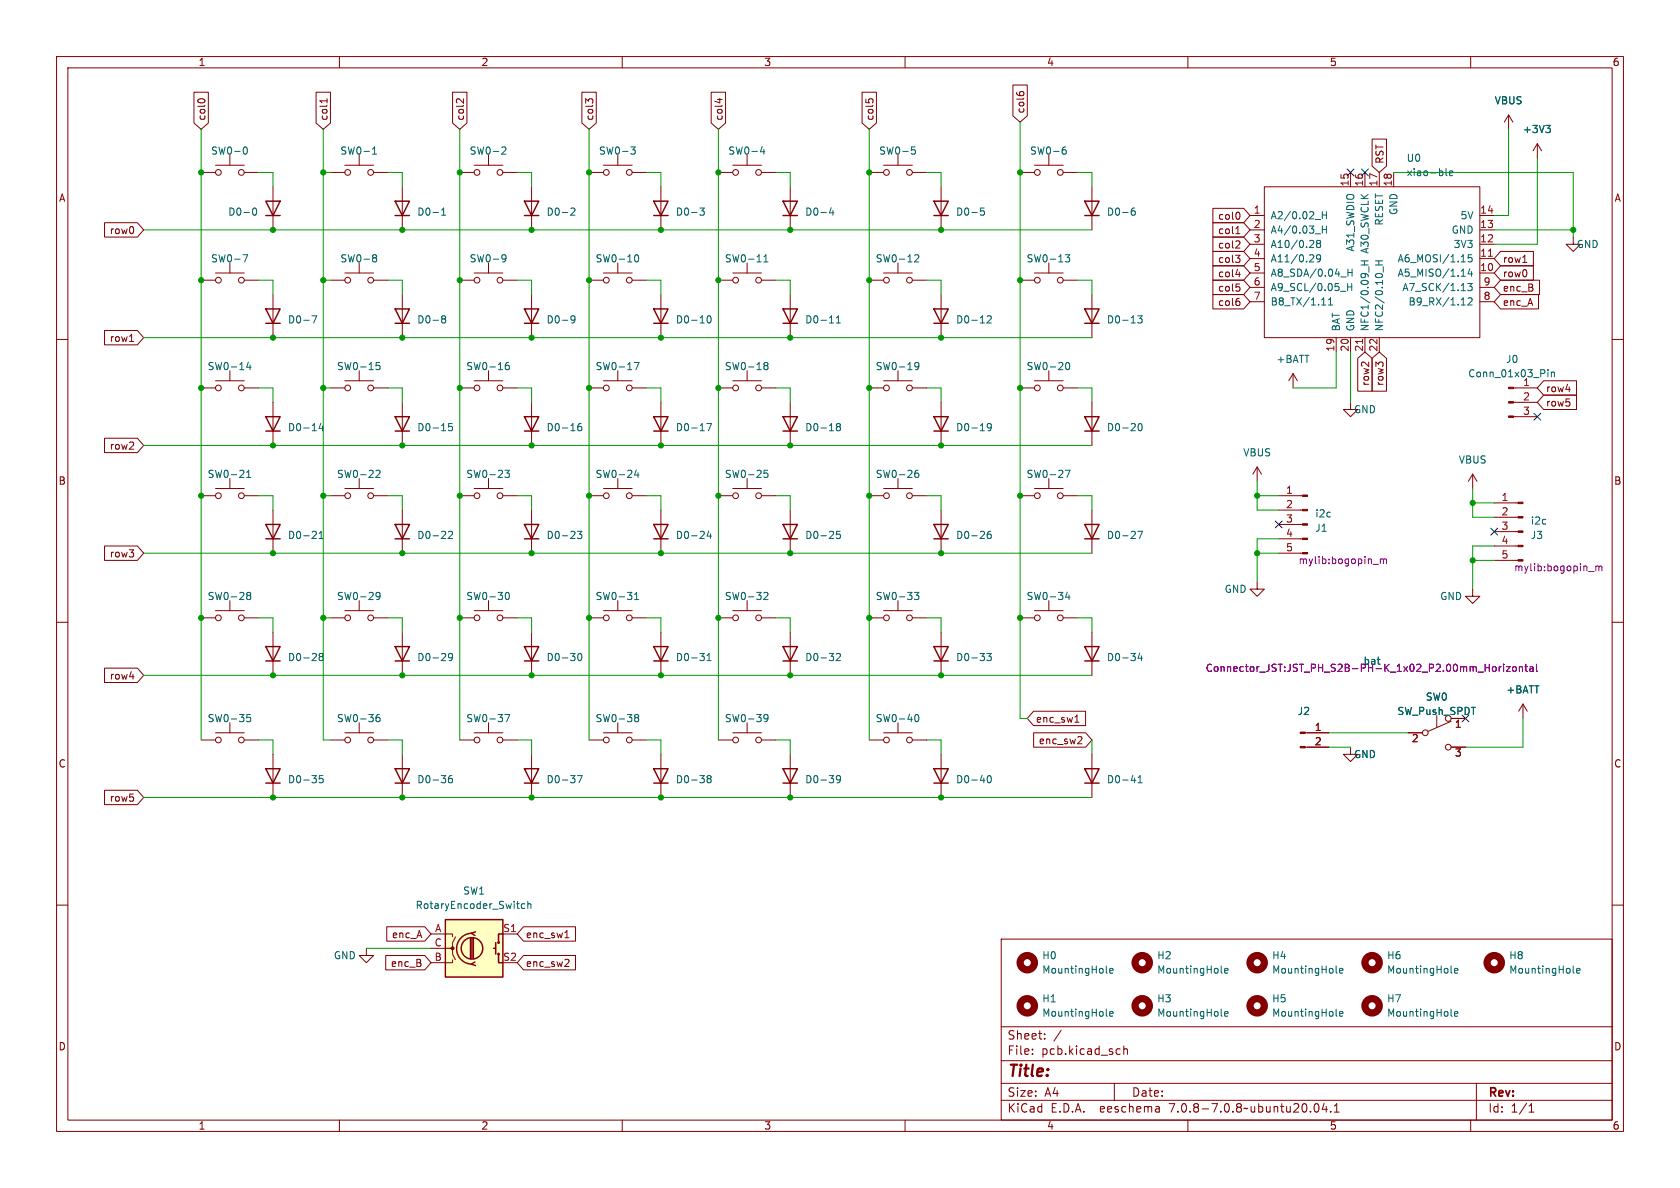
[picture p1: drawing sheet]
<svg xmlns="http://www.w3.org/2000/svg" width="297mm" height="210mm" viewBox="0 0 297 210" stroke-linecap="round" stroke-linejoin="round" font-family="sans-serif">
<g fill="none" stroke="#840000" stroke-width=".18">
<path d="M10 10h277v190h-277zM12 12h273v186h-273zM34.3 16.3h2.5v5.4l-1.2 1.2-1.3-1.2zM35 17.6l.4-.1 .8 .1M55.9 16.3h2.5v5.4l-1.3 1.2-1.2-1.2zM57.8 17.5v.7M57.8 17.8h-1.2l.1 .1M60 10v2M80 16.3h2.6v5.4l-1.3 1.2-1.3-1.2zM82 17.5v.7l-.8-.7h-.3l-.2 .2M102.9 16.3h2.5v5.4l-1.3 1.2-1.2-1.2zM104 17.9l-.5-.4v.7"/>
<path d="M104 17.7l.3-.2h.3l.2 .2M110 10v2M125.7 16.3h2.6v5.4l-1.3 1.2-1.3-1.2zM126.8 17.6h.9M127.2 17.4v.8M152.4 16.3h2.5v5.4l-1.2 1.2-1.3-1.2zM153.1 17.5v.6M153.6 17.7l.2-.2h.3l.2 .2M160 10v2M179.1 15h2.5v5.5l-1.3 1.1-1.2-1.1zM179.7 16.3v.3M180.2 16.4l.3-.2h.3l.2 .2"/>
<path d="M210 10v2M260 10v2M18.5 39.4h5.8l1.1 1.2-1.1 1.3h-5.8zM35.6 30.5h2.5M38.1 29.2h5.1M40.6 27.4v1.8M43.2 30.5h2.5M48.3 33v7.6M58.4 30.5h2.6M61 29.2h5M63.5 27.4v1.8M66 30.5h2.6"/>
<path d="M71.1 33v7.6M81.3 30.5h2.5M83.8 29.2h5.1M86.4 27.4v1.8M88.9 30.5h2.5M94 33v7.6M104.1 30.5h2.6M106.7 29.2h5.1M109.2 27.4v1.8M111.8 30.5h2.5M116.8 33v7.6M127 30.5h2.5"/>
<path d="M129.5 29.2h5.1M132.1 27.4v1.8M134.6 30.5h2.6M139.7 33v7.6M153.7 30.5h2.5M156.2 29.2h5.1M158.7 27.4v1.8M161.3 30.5h2.5M166.4 33v7.6M180.3 30.5h2.6M182.9 29.2h5.1M185.4 27.4v1.8"/>
<path d="M188 30.5h2.5M193 33v7.6M214.4 39.4h5.5l1.1 1.2-1.1 1.3h-5.5zM214.4 36.8h5.5l1.1 1.3-1.1 1.3h-5.5zM219 37.6l.2 .4-.2 .7M221 38.1h2.5M223.5 33h38.1v26.7h-38.1zM238.8 30.5v2.5M241.3 30.5v2.5M242.6 24.6h2.5v4.8l-1.3 1.1-1.2-1.1zM243.8 30.5v2.5M246.4 30.5v2.5"/>
<path d="M261.6 38.1h2.6M266.7 20.3l-.8 1.3M266.7 20.3v2.6M266.7 20.3l.8 1.3M271.8 25.4l-.8 1.3M271.8 25.4v2.5M271.8 25.4l.7 1.3M10 60h2M18.5 58.4h5.8l1.1 1.3-1.1 1.3h-5.8zM35.6 49.5h2.5M38.1 48.3h5.1M40.6 46.5v1.8"/>
<path d="M43.2 49.5h2.5M48.3 52.1v7.6M58.4 49.5h2.6M61 48.3h5M63.5 46.5v1.8M66 49.5h2.6M71.1 52.1v7.6M81.3 49.5h2.5M83.8 48.3h5.1M86.4 46.5v1.8M88.9 49.5h2.5M94 52.1v7.6"/>
<path d="M104.1 49.5h2.6M106.7 48.3h5.1M109.2 46.5v1.8M111.8 49.5h2.5M116.8 52.1v7.6M127 49.5h2.5M129.5 48.3h5.1M132.1 46.5v1.8M134.6 49.5h2.6M139.7 52.1v7.6M153.7 49.5h2.5M156.2 48.3h5.1"/>
<path d="M158.7 46.5v1.8M161.3 49.5h2.5M166.4 52.1v7.6M180.3 49.5h2.6M182.9 48.3h5.1M185.4 46.5v1.8M188 49.5h2.5M193 52.1v7.6M214.4 49.5h5.5l1.1 1.3-1.1 1.3h-5.5zM214.4 47h5.5l1.1 1.3-1.1 1.2h-5.5zM214.4 52.1h5.5l1.1 1.2-1.1 1.3h-5.5zM214.4 41.9h5.5l1.1 1.3-1.1 1.3h-5.5z"/>
<path d="M214.4 44.4h5.5l1.1 1.3-1.1 1.3h-5.5zM218.4 45.1h.8l-.4 .5M218.5 48.5h.8M218.5 41.3h.7M218.5 50.2h.6M218.7 40.2l.1-.2v1.3M218.8 52.7h.3M219 50.7l.2 .2v.3l-.2 .3M219 42.6l.2 .2-.1 .3-.7 .8h.8M219 45.6l.2 .2v.3l-.2 .3M219 53.2l.2 .3v.3l-.2 .2M219.1 48.1v.8"/>
<path d="M221 48.3h2.5M221 45.7h2.5M221 43.2h2.5M221 40.6h2.5M221 50.8h2.5M221 53.3h2.5M236.2 59.7v2.5M238.8 59.7v2.5M241.3 59.7v2.5M243.8 59.7v2.5M261.6 48.3h2.6M261.6 45.7h2.6"/>
<path d="M261.6 43.2h2.6M261.6 40.6h2.6M261.6 50.8h2.6M261.6 53.3h2.6M265.3 52.1h6.7v2.5h-6.7l-1.1-1.3zM265.3 49.5h6.9v2.6h-6.9l-1.1-1.3zM265.3 44.4h5.8v2.6h-5.8l-1.1-1.3zM265.3 47h5.8v2.5h-5.8l-1.1-1.2zM269.2 46.4h.7M278.1 41.9v1.3h1.3l-1.3 1.3-1.2-1.3h1.2M285 60h2M18.5 77.5h5.8l1.1 1.2-1.1 1.3h-5.8z"/>
<path d="M22.9 60.4h.7M35.6 68.6h2.5M38.1 67.3h5.1M40.6 65.5v1.8M43.2 68.6h2.5M48.3 71.1v7.6M58.4 68.6h2.6M61 67.3h5M63.5 65.5v1.8M66 68.6h2.6M71.1 71.1v7.6M81.3 68.6h2.5"/>
<path d="M83.8 67.3h5.1M86.4 65.5v1.8M88.9 68.6h2.5M94 71.1v7.6M104.1 68.6h2.6M106.7 67.3h5.1M109.2 65.5v1.8M111.8 68.6h2.5M116.8 71.1v7.6M127 68.6h2.5M129.5 67.3h5.1M132.1 65.5v1.8"/>
<path d="M134.6 68.6h2.6M139.7 71.1v7.6M153.7 68.6h2.5M156.2 67.3h5.1M158.7 65.5v1.8M161.3 68.6h2.5M166.4 71.1v7.6M180.3 68.6h2.6M182.9 67.3h5.1M185.4 65.5v1.8M188 68.6h2.5M193 71.1v7.6"/>
<path d="M228.6 66l-.8 1.3M228.6 66v2.6M228.6 66l.8 1.3M238.8 71.1v1.3h1.2l-1.2 1.3-1.3-1.3h1.3M240 63.3l1.3-1.1 1.3 1.1v5.9h-2.6zM242.6 63.3l1.2-1.1 1.3 1.1v5.9h-2.5zM267.6 68.6h4.2M267.6 73.7h4.2M267.6 71.1h4.2M272.9 69.8h5.8v2.6h-5.8l-1.1-1.3zM272.9 67.3h5.8v2.6h-5.8l-1.1-1.3zM18.5 96.5h5.8l1.1 1.3-1.1 1.3h-5.8z"/>
<path d="M35.6 87.6h2.5M38.1 86.4h5.1M40.6 84.6v1.8M43.2 87.6h2.5M48.3 90.2v7.6M58.4 87.6h2.6M61 86.4h5M63.5 84.6v1.8M66 87.6h2.6M71.1 90.2v7.6M81.3 87.6h2.5M83.8 86.4h5.1"/>
<path d="M86.4 84.6v1.8M88.9 87.6h2.5M94 90.2v7.6M104.1 87.6h2.6M106.7 86.4h5.1M109.2 84.6v1.8M111.8 87.6h2.5M116.8 90.2v7.6M127 87.6h2.5M129.5 86.4h5.1M132.1 84.6v1.8M134.6 87.6h2.6"/>
<path d="M139.7 90.2v7.6M153.7 87.6h2.5M156.2 86.4h5.1M158.7 84.6v1.8M161.3 87.6h2.5M166.4 90.2v7.6M180.3 87.6h2.6M182.9 86.4h5.1M185.4 84.6v1.8M188 87.6h2.5M193 90.2v7.6M222.2 82.6l-.7 1.2"/>
<path d="M222.2 82.6v2.5M222.2 82.6l.8 1.2M226.1 87.6h4.2M226.1 97.8h4.2M226.1 95.3h4.2M226.1 92.7h4.2M226.1 90.2h4.2M260.3 83.8l-.7 1.3M260.3 83.8v2.6M260.3 83.8l.8 1.3M264.2 99.1h4.2M264.2 96.5h4.2"/>
<path d="M264.2 94h4.2M264.2 91.4h4.2M264.2 88.9h4.2M10 110h2M18.5 118.1h5.8l1.1 1.3-1.1 1.3h-5.8zM22.9 119.6h.8M35.6 109.2h2.5M38.1 108h5.1M40.6 106.2v1.8M43.2 109.2h2.5M48.3 111.8v7.6M58.4 109.2h2.6"/>
<path d="M61 108h5M63.5 106.2v1.8M66 109.2h2.6M71.1 111.8v7.6M81.3 109.2h2.5M83.8 108h5.1M86.4 106.2v1.8M88.9 109.2h2.5M94 111.8v7.6M104.1 109.2h2.6M106.7 108h5.1M109.2 106.2v1.8"/>
<path d="M111.8 109.2h2.5M116.8 111.8v7.6M127 109.2h2.5M129.5 108h5.1M132.1 106.2v1.8M134.6 109.2h2.6M139.7 111.8v7.6M153.7 109.2h2.5M156.2 108h5.1M158.7 106.2v1.8M161.3 109.2h2.5M166.4 111.8v7.6"/>
<path d="M180.3 109.2h2.6M182.9 108h5.1M185.4 106.2v1.8M188 109.2h2.5M193 111.8v7.6M222.2 102.9v1.2h1.3l-1.3 1.3-1.2-1.3h1.2M260.3 104.1v1.3h1.3l-1.3 1.3-1.2-1.3h1.2M285 110h2M18.5 139.7h5.8l1.1 1.3-1.1 1.2h-5.8zM35.6 130.8h2.5M38.1 129.5h5.1M40.6 127.8v1.7"/>
<path d="M43.2 130.8h2.5M48.3 133.4v7.6M58.4 130.8h2.6M61 129.5h5M63.5 127.8v1.7M66 130.8h2.6M71.1 133.4v7.6M81.3 130.8h2.5M83.8 129.5h5.1M86.4 127.8v1.7M88.9 130.8h2.5M94 133.4v7.6"/>
<path d="M104.1 130.8h2.6M106.7 129.5h5.1M109.2 127.8v1.7M111.8 130.8h2.5M116.8 133.4v7.6M127 130.8h2.5M129.5 129.5h5.1M132.1 127.8v1.7M134.6 130.8h2.6M139.7 133.4v7.6M153.7 130.8h2.5M156.2 129.5h5.1"/>
<path d="M158.7 127.8v1.7M161.3 130.8h2.5M166.4 133.4v7.6M182.7 125.7h9.2v2.6h-9.2l-1.1-1.3zM182.7 129.5h9.2l1.1 1.3-1.1 1.3h-9.2zM190 127.7h.8M190.3 126.6l.1-.2v1.3M191 130.2l.3 .3-.1 .3-.7 .7h.8M193 133.4v7.6M230.7 129.5h4.2M230.7 132.1h4.2M238.8 132.1v1.3h1.2l-1.2 1.2-1.3-1.2h1.3"/>
<path d="M248.9 129.5h2.6M254 126.5v2M256.5 127.5l-4 1.8M256.5 132.1h2.6M269.2 124.5l-.7 1.2M269.2 124.5v2.5M269.2 124.5l.8 1.2M10 160h2M285 160h2M64.8 167.6v1.3h1.2l-1.2 1.3-1.3-1.3h1.3M68.2 168.9h6.9l1.1 1.3-1.1 1.3h-6.9zM68.4 163.8h6.7l1.1 1.3-1.1 1.3h-6.7z"/>
<path d="M76.2 165.1h3.8v.5M76.2 167.6h3.8v1.1l.5 1M80 169.7v.5h-3.8M80.5 165.6l-.5 1v1h-.5M88.9 165.1h2.5M92.6 168.9h9.1v2.6h-9.1l-1.2-1.3zM92.6 163.8h9.1v2.6h-9.1l-1.2-1.3zM99.9 165.8h.7M100.1 164.7l.1-.2v1.3M100.3 169.6l.3 .2-.1 .3-.7 .8h.8M177 166h108v32h-108zM60 198v2"/>
<path d="M110 198v2M160 198v2M177 194.5h108M177 191.5h108M177 187.5h108M177 181.5h108M182.5 186.3v.1M182.5 185.5v.1M184.7 183.6v.1M184.7 182.8v.1M187.6 182.1l-1.3 2M197 191.5v3"/>
<path d="M197.9 185.4l.1 .1M198 186.3l-.1 .1M198.7 184.9v1.5M198.7 185.5l.2-.1 .3 .1 .1 .9M204.9 195.7l.1 .9M205 196.5l-.2 .1M205 196h-.2M210 198v2M232.5 195.2l.2-.1a.81 .81 0 0 1 .6 .6 .81 .81 0 0 1-.3 .8l-.2 .1a.81 .81 0 0 1-.3-1.4zM234.1 195l-.4 1.1h1M234.5 195.6v1M235.2 196.5v.1"/>
<path d="M235.9 196.6h.8M235.9 195.5l.4-.4v1.5M260 198v2M261 191.5v6.5M270.3 196.6h.9M270.3 195.5l.4-.4v1.5"/>
<circle cx="38.6" cy="30.5" r=".51"/>
<circle cx="42.7" cy="30.5" r=".51"/>
<circle cx="61.5" cy="30.5" r=".51"/>
<circle cx="65.5" cy="30.5" r=".51"/>
<circle cx="84.3" cy="30.5" r=".51"/>
<circle cx="88.4" cy="30.5" r=".51"/>
<circle cx="107.2" cy="30.5" r=".51"/>
<circle cx="111.3" cy="30.5" r=".51"/>
<circle cx="130" cy="30.5" r=".51"/>
<circle cx="134.1" cy="30.5" r=".51"/>
<circle cx="156.7" cy="30.5" r=".51"/>
<circle cx="160.8" cy="30.5" r=".51"/>
<circle cx="183.4" cy="30.5" r=".51"/>
<circle cx="187.5" cy="30.5" r=".51"/>
<circle cx="38.6" cy="49.5" r=".51"/>
<circle cx="42.7" cy="49.5" r=".51"/>
<circle cx="61.5" cy="49.5" r=".51"/>
<circle cx="65.5" cy="49.5" r=".51"/>
<circle cx="84.3" cy="49.5" r=".51"/>
<circle cx="88.4" cy="49.5" r=".51"/>
<circle cx="107.2" cy="49.5" r=".51"/>
<circle cx="111.3" cy="49.5" r=".51"/>
<circle cx="130" cy="49.5" r=".51"/>
<circle cx="134.1" cy="49.5" r=".51"/>
<circle cx="156.7" cy="49.5" r=".51"/>
<circle cx="160.8" cy="49.5" r=".51"/>
<circle cx="183.4" cy="49.5" r=".51"/>
<circle cx="187.5" cy="49.5" r=".51"/>
<circle cx="38.6" cy="68.6" r=".51"/>
<circle cx="42.7" cy="68.6" r=".51"/>
<circle cx="61.5" cy="68.6" r=".51"/>
<circle cx="65.5" cy="68.6" r=".51"/>
<circle cx="84.3" cy="68.6" r=".51"/>
<circle cx="88.4" cy="68.6" r=".51"/>
<circle cx="107.2" cy="68.6" r=".51"/>
<circle cx="111.3" cy="68.6" r=".51"/>
<circle cx="130" cy="68.6" r=".51"/>
<circle cx="134.1" cy="68.6" r=".51"/>
<circle cx="156.7" cy="68.6" r=".51"/>
<circle cx="160.8" cy="68.6" r=".51"/>
<circle cx="183.4" cy="68.6" r=".51"/>
<circle cx="187.5" cy="68.6" r=".51"/>
<circle cx="38.6" cy="87.6" r=".51"/>
<circle cx="42.7" cy="87.6" r=".51"/>
<circle cx="61.5" cy="87.6" r=".51"/>
<circle cx="65.5" cy="87.6" r=".51"/>
<circle cx="84.3" cy="87.6" r=".51"/>
<circle cx="88.4" cy="87.6" r=".51"/>
<circle cx="107.2" cy="87.6" r=".51"/>
<circle cx="111.3" cy="87.6" r=".51"/>
<circle cx="130" cy="87.6" r=".51"/>
<circle cx="134.1" cy="87.6" r=".51"/>
<circle cx="156.7" cy="87.6" r=".51"/>
<circle cx="160.8" cy="87.6" r=".51"/>
<circle cx="183.4" cy="87.6" r=".51"/>
<circle cx="187.5" cy="87.6" r=".51"/>
<circle cx="38.6" cy="109.2" r=".51"/>
<circle cx="42.7" cy="109.2" r=".51"/>
<circle cx="61.5" cy="109.2" r=".51"/>
<circle cx="65.5" cy="109.2" r=".51"/>
<circle cx="84.3" cy="109.2" r=".51"/>
<circle cx="88.4" cy="109.2" r=".51"/>
<circle cx="107.2" cy="109.2" r=".51"/>
<circle cx="111.3" cy="109.2" r=".51"/>
<circle cx="130" cy="109.2" r=".51"/>
<circle cx="134.1" cy="109.2" r=".51"/>
<circle cx="156.7" cy="109.2" r=".51"/>
<circle cx="160.8" cy="109.2" r=".51"/>
<circle cx="183.4" cy="109.2" r=".51"/>
<circle cx="187.5" cy="109.2" r=".51"/>
<circle cx="38.6" cy="130.8" r=".51"/>
<circle cx="42.7" cy="130.8" r=".51"/>
<circle cx="61.5" cy="130.8" r=".51"/>
<circle cx="65.5" cy="130.8" r=".51"/>
<circle cx="84.3" cy="130.8" r=".51"/>
<circle cx="88.4" cy="130.8" r=".51"/>
<circle cx="107.2" cy="130.8" r=".51"/>
<circle cx="111.3" cy="130.8" r=".51"/>
<circle cx="130" cy="130.8" r=".51"/>
<circle cx="134.1" cy="130.8" r=".51"/>
<circle cx="156.7" cy="130.8" r=".51"/>
<circle cx="160.8" cy="130.8" r=".51"/>
<circle cx="252" cy="129.5" r=".51"/>
<circle cx="256" cy="127" r=".51"/>
<circle cx="256" cy="132.1" r=".51"/>
</g>
<g fill="none" stroke="#840000" stroke-width="1.3">
<circle cx="181.6" cy="177.8" r="1.27"/>
<circle cx="181.6" cy="170.2" r="1.27"/>
<circle cx="201.9" cy="170.2" r="1.27"/>
<circle cx="201.9" cy="177.8" r="1.27"/>
<circle cx="222.2" cy="177.8" r="1.27"/>
<circle cx="222.2" cy="170.2" r="1.27"/>
<circle cx="242.6" cy="170.2" r="1.27"/>
<circle cx="242.6" cy="177.8" r="1.27"/>
<circle cx="264.2" cy="170.2" r="1.27"/>
</g>
<g fill="none" stroke="#006464" stroke-width=".18">
<path d="M43.1 26.1l.2-.1a.68 .68 0 0 1 .4 .6 .68 .68 0 0 1-.4 .6l-.2-.1M44.8 36.9l.1-.1a.68 .68 0 0 1 .5 .6 .68 .68 0 0 1-.5 .6l-.1-.1-.2-.3zM65.9 27.2h.7M65.9 26.3l.3-.3v1.2M78.1 38h.7M78.1 37.1l.3-.3v1.2M88.8 26h.4l.2 .3-.7 .9h.7M100.9 36.9l.5-.1 .3 .3-.8 .9h.8M111.5 26h.8l-.4 .5 .3 .1 .1 .4-.2 .2h-.4M123.7 36.8h.8l-.4 .5 .4 .1v.5l-.2 .1-.6-.1M134.7 25.9l-.3 .9h.8M135 26.4v.8"/>
<path d="M146.9 36.7l-.3 .9h.8M147.2 37.2v.8M161.2 26h.6M161.2 26.5h.4l.2 .2-.1 .5h-.5M174 36.8h-.6l-.1 .6 .2-.1h.4l.1 .2v.4l-.2 .1-.5-.1M187.9 26.5h.4l.2 .2-.1 .5h-.5M188.4 26h-.4l-.2 .3M200.6 36.8h-.4a.86 .86 0 0 0 0 1.2l.5-.1v-.4l-.2-.2h-.4l-.1 .2M232.5 38.8h1M233.8 37.4v1.3M233.8 39.9v1.3M233.8 38h.7"/>
<path d="M234.5 37.4v1.3M234.5 39.9v1.3M255.6 29.8v1.1l.2 .2M256.2 30.6l.6-.1v-.2l-.4-.1-.2 .2 .1 .6h.5M273.3 22.2h.8l-.4 .5M273.8 22.7l.3 .2v.3l-.3 .2M42.9 45h.9l-.6 1.3M55.1 55.8h.9l-.6 1.3M66 45.1l.3-.1 .2 .2 .1 .1-.3 .3M66 45.5l.1 .1M66.1 45.6h.2M66.1 45.6h-.1"/>
<path d="M66.3 45.6l.3 .2-.1 .4-.2 .1-.3-.1M78.3 56.4l-.2-.3 .2-.3h.2l.3 .3-.3 .3M78.3 56.4l-.2 .2v.4l.2 .1 .4-.1 .1-.1v-.3l-.3-.2M78.3 56.4h.2M88.8 45.1l.4-.1 .2 .2a.84 .84 0 0 1-.3 1.1h-.3M89.4 45.6l-.2 .2h-.4M101.7 56.4l-.3 .2h-.4l-.1-.2 .1-.5 .4-.1 .2 .1a.84 .84 0 0 1-.3 1.2h-.3M112.3 45.2l.2-.2a.68 .68 0 0 1 .4 .7 .68 .68 0 0 1-.4 .6l-.2-.1-.1-.4zM125.1 55.9l.2-.1a.68 .68 0 0 1 .4 .7 .68 .68 0 0 1-.4 .6l-.2-.1-.1-.4zM135 46.3h.8M135 45.4l.4-.4v1.3M146.6 57.1h.8"/>
<path d="M147.9 57.1h.7M147.9 56.2l.3-.4v1.3M161.7 45.2l.5-.2 .2 .4-.7 .9h.7M174.5 55.9l.5-.1 .3 .4-.8 .9h.8M188.3 45h.8l-.4 .5 .3 .1v.6l-.1 .1-.6-.1M201.1 55.8h.8l-.4 .5 .4 .1v.6l-.2 .1-.6-.1M232.1 45.1l.2 .2-.1 .3-.7 .7h.8M232.1 42.6l.2 .1-.1 .3-.7 .8h.8M232.5 41.3h1M233 43l-.3 .3 .1 .3 .2 .2 .3-.1 .2-.2v-.2l-.3-.3M233 43l-.3-.2 .3-.3h.2l.3 .2-.3 .3M233 43h.2"/>
<path d="M233.5 45.6l-.3 .2h-.3l-.2-.2 .2-.5 .3-.1 .2 .2a.84 .84 0 0 1-.3 1.1h-.2M233.6 53.9h.8M233.8 40.6h.7M234.9 53.9h.7M234.9 53l.3-.4v1.3M237 51.5h.9M237 49h1M238.2 50.1v1.3M238.2 50.7h.8M238.3 47.6v1.2M238.3 48.2h.7M239 50.1v1.3"/>
<path d="M239 47.6v1.2M240.6 46.8h1.3M240.6 46.1h1.3M241.2 46.1v.7M242 47.1v1M243.1 46.8h1.3M243.1 46.1h1.3M243.8 46.1v.7M244.5 47.1v1M258.3 53.9h.8M259.5 50.1h.8l-.5 .5 .4 .1v.6l-.2 .1-.5-.1M259.5 52.8l.5-.2 .3 .4-.8 .9h.8"/>
<path d="M259.8 47.5l-.3 .9h.8M260.1 48v.8M260.2 45h-.6l-.1 .6 .2-.1 .4 .1 .2 .2-.1 .4-.2 .1-.5-.1M43.9 64l-.3 .9h.8M44.2 64.5v.8M56.7 74.8l-.3 .9h.8M57 75.3v.8M67.1 64.1h-.6v.6l.1-.1h.5l.1 .2-.1 .4-.2 .1-.4-.1M79.9 74.9h-.6v.6l.2-.1h.4l.1 .2-.1 .4-.1 .1-.5-.1M89.9 64.1h-.3a.86 .86 0 0 0 0 1.2l.4-.1v-.4l-.2-.2h-.4l-.1 .2M102.7 74.9h-.3a.85 .85 0 0 0 0 1.2l.4-.1 .1-.4-.3-.2h-.3l-.2 .2M112.1 64.1h.9l-.6 1.2"/>
<path d="M124.9 74.9h.9l-.6 1.2M135.3 64.6l-.3-.2 .3-.3h.2l.3 .2-.3 .3M135.3 64.6l-.3 .3 .1 .3 .2 .1h.3l.2-.2v-.2l-.3-.3M135.3 64.6h.2M148.1 75.4l-.2-.2 .2-.3h.2l.3 .2-.3 .3M148.1 75.4l-.2 .3v.3l.2 .1h.4l.1-.2v-.2l-.3-.3M148.1 75.4h.2M162.4 64.6l-.2 .3-.4-.1-.1-.2 .1-.5h.4l.2 .1a.84 .84 0 0 1-.3 1.1h-.3M175.3 75.4l-.3 .3-.4-.1-.1-.2 .1-.5h.4l.2 .1a.84 .84 0 0 1-.3 1.1h-.3M188.5 64.2l.2-.1a.68 .68 0 0 1 .4 .6 .68 .68 0 0 1-.4 .6l-.2-.1-.1-.3zM201.3 75l.2-.1a.68 .68 0 0 1 .4 .6 .68 .68 0 0 1-.4 .6l-.2-.1-.1-.3zM273.7 65.3v.2"/>
<path d="M273.7 65.8v.8M274.3 65.8v.8M274.3 65.9l.1-.1h.3l.1 .8M43.6 84.4h.7M43.6 83.5l.4-.4v1.3M55.1 95.2h.8M55.9 94v.5M56.4 95.2h.7M56.4 94.3l.4-.4v1.3M66.5 83.3l.4-.2 .3 .4-.8 .9h.8M79.3 94l.5-.1 .2 .4-.8 .9h.8M89.3 83.1h.7l-.4 .5 .4 .1v.6l-.2 .1-.5-.1"/>
<path d="M102.1 93.9h.8l-.5 .5 .4 .1v.6l-.2 .1-.5-.1M112.5 83.1l-.3 .9h.8M112.8 83.6v.8M125.3 93.9l-.3 .9h.8M125.6 94.3v.9M135.7 83.1h-.6l-.1 .6 .2-.1 .4 .1 .2 .2-.1 .4-.2 .1-.5-.1M148.5 93.9h-.6v.6l.1-.1 .5 .1 .1 .2-.1 .4-.2 .1-.4-.1M162.3 83.1l-.3 .1a.86 .86 0 0 0 0 1.2l.4-.1v-.4l-.2-.3-.4 .1-.1 .2M175.1 93.9l-.3 .1a.85 .85 0 0 0 0 1.2l.4-.1 .1-.4-.3-.3-.4 .1-.1 .2M188.3 83.1h.9l-.6 1.3M201.1 93.9h.9l-.6 1.3M43.8 105.3l-.2-.3 .2-.3h.3l.2 .3-.2 .3"/>
<path d="M43.8 105.3l-.2 .2 .1 .4 .1 .1 .4-.1 .1-.2v-.2l-.2-.2M43.8 105.3h.3M56.7 116.1l-.3-.3 .3-.3h.2l.2 .3-.2 .3M56.7 116.1l-.3 .2 .1 .4 .2 .1 .3-.1 .1-.2v-.2l-.2-.2M56.7 116.1h.2M67.2 105.3l-.3 .2-.3-.1-.1-.1 .1-.5 .3-.1 .2 .1a.84 .84 0 0 1-.3 1.2h-.2M80 116.1l-.2 .2-.4-.1-.1-.1 .1-.5 .4-.1 .1 .1a.84 .84 0 0 1-.3 1.2h-.2M89.4 104.8l.2-.1a.68 .68 0 0 1 .5 .7 .68 .68 0 0 1-.5 .6l-.2-.1-.1-.4zM102.3 115.6l.1-.1a.68 .68 0 0 1 .5 .6 .68 .68 0 0 1-.5 .7l-.1-.1-.2-.4zM112.2 106h.7M112.2 105.1l.3-.4v1.3M123.7 115.5h.8l-.4 .5"/>
<path d="M124.5 116.1v.6M125 116.8h.7M125 115.9l.4-.4v1.3M135 104.8l.5-.1 .3 .4-.8 .9h.8M147.9 115.6l.4-.1 .3 .4-.8 .9h.8M161.7 104.7h.7l-.4 .5 .4 .1v.6l-.2 .1-.5-.1M174.5 115.5h.8l-.5 .5 .4 .1v.6l-.2 .1-.5-.1M188.7 104.7l-.3 .9h.8M189 105.1v.9M201.5 115.5l-.3 .9h.8M201.8 115.9v.9M44.3 126.3h-.6l-.1 .6 .2-.1 .4 .1 .1 .1v.5l-.2 .1-.5-.1"/>
<path d="M57.1 137.1h-.6l-.1 .6 .2-.1h.4l.1 .2v.5l-.2 .1-.5-.1M67.1 126.3l-.4 .1a.86 .86 0 0 0 0 1.2l.4-.1 .1-.5-.3-.2-.3 .1-.1 .1M79.9 137.1l-.4 .1a.85 .85 0 0 0 0 1.2l.4-.1 .1-.5-.2-.2h-.4l-.1 .2M89.3 126.3h.8l-.5 1.3M102.1 137.1h.8l-.5 1.3M112.4 126.9l-.2 .2v.4l.2 .1 .4-.1 .1-.2v-.2l-.2-.2M112.4 126.9l-.2-.3 .2-.3h.3l.2 .3-.2 .3M112.4 126.9h.3M125.2 137.6l-.2-.2 .2-.3h.3l.2 .2-.2 .3M125.2 137.6l-.2 .3 .1 .4 .1 .1 .4-.1 .1-.2v-.2l-.2-.3M125.2 137.6h.3M135.8 126.9l-.3 .2-.3-.1-.2-.1 .2-.5 .3-.1 .2 .1a.84 .84 0 0 1-.3 1.2h-.2"/>
<path d="M148.6 137.6l-.3 .3-.3-.1-.1-.2 .1-.4 .3-.1 .2 .1a.84 .84 0 0 1-.3 1.2h-.2M161.8 126.4l.2-.1a.68 .68 0 0 1 .5 .6 .68 .68 0 0 1-.5 .7l-.2-.1-.1-.4zM174.6 137.2l.2-.1a.68 .68 0 0 1 .5 .6 .68 .68 0 0 1-.5 .7l-.2-.1-.1-.4zM200 138h.8M201.2 138.4h.7M201.2 137.5l.4-.4v1.3M92.8 159.8h-.4l-.2 .2 .1 .5h.5M93.3 159.9l.2-.1h.3l.1 .8M93.3 159.3v1.3M195.6 179.5l.2 .1M195.6 171.8l.2 .2M196.2 171.6l.6-.1-.1-.3h-.3l-.2 .2v.6h.5"/>
<path d="M196.2 179.2l.6-.1-.1-.2-.3-.1-.2 .2v.6h.5M215.9 171.8l.2 .2M215.9 179.5l.2 .1M216.5 171.6l.6-.1-.1-.3h-.3l-.2 .2 .1 .6h.4M216.5 179.2l.6-.1-.1-.2-.3-.1-.2 .2 .1 .6h.4M236.2 171.8l.2 .2M236.2 179.5l.2 .1M236.8 171.6l.6-.1v-.3h-.4l-.2 .2 .1 .6h.5M236.8 179.2l.6-.1v-.2l-.4-.1-.2 .2 .1 .6h.5M256.5 171.8l.2 .2M256.5 179.5l.2 .1M257.1 171.6l.6-.1v-.3h-.4l-.2 .2 .1 .6h.5"/>
<path d="M257.1 179.2l.6-.1v-.2l-.4-.1-.2 .2 .1 .6h.5M278.1 171.8l.2 .2M278.7 171.6l.6-.1v-.3h-.4l-.2 .2 .1 .6h.5"/>
</g>
<path d="M78.7 162.6h10.2v10.1h-10.2z" fill="#ffffc2" stroke="#ffffc2" stroke-width=".18"/>
<g fill="none" stroke="#840000" stroke-width=".25">
<path d="M47 35.6h2.5l-1.2 2.5zM47 38.1h2.5M69.8 35.6h2.6l-1.3 2.5zM69.8 38.1h2.6M92.7 35.6h2.5l-1.2 2.5zM92.7 38.1h2.5M115.6 35.6h2.5l-1.3 2.5zM115.6 38.1h2.5M138.4 35.6h2.6l-1.3 2.5zM138.4 38.1h2.6M165.1 35.6h2.5l-1.2 2.5zM165.1 38.1h2.5"/>
<path d="M191.8 35.6h2.5l-1.3 2.5zM191.8 38.1h2.5M47 54.6h2.5l-1.2 2.6zM47 57.2h2.5M69.8 54.6h2.6l-1.3 2.6zM69.8 57.2h2.6M92.7 54.6h2.5l-1.2 2.6zM92.7 57.2h2.5M115.6 54.6h2.5l-1.3 2.6zM115.6 57.2h2.5M138.4 54.6h2.6l-1.3 2.6zM138.4 57.2h2.6"/>
<path d="M165.1 54.6h2.5l-1.2 2.6zM165.1 57.2h2.5M191.8 54.6h2.5l-1.3 2.6zM191.8 57.2h2.5M47 73.7h2.5l-1.2 2.5zM47 76.2h2.5M69.8 73.7h2.6l-1.3 2.5zM69.8 76.2h2.6M92.7 73.7h2.5l-1.2 2.5zM92.7 76.2h2.5M115.6 73.7h2.5l-1.3 2.5zM115.6 76.2h2.5"/>
<path d="M138.4 73.7h2.6l-1.3 2.5zM138.4 76.2h2.6M165.1 73.7h2.5l-1.2 2.5zM165.1 76.2h2.5M191.8 73.7h2.5l-1.3 2.5zM191.8 76.2h2.5M47 92.7h2.5l-1.2 2.6zM47 95.3h2.5M69.8 92.7h2.6l-1.3 2.6zM69.8 95.3h2.6M92.7 92.7h2.5l-1.2 2.6zM92.7 95.3h2.5"/>
<path d="M115.6 92.7h2.5l-1.3 2.6zM115.6 95.3h2.5M138.4 92.7h2.6l-1.3 2.6zM138.4 95.3h2.6M165.1 92.7h2.5l-1.2 2.6zM165.1 95.3h2.5M191.8 92.7h2.5l-1.3 2.6zM191.8 95.3h2.5M47 114.3h2.5l-1.2 2.5zM47 116.8h2.5M69.8 114.3h2.6l-1.3 2.5zM69.8 116.8h2.6"/>
<path d="M92.7 114.3h2.5l-1.2 2.5zM92.7 116.8h2.5M115.6 114.3h2.5l-1.3 2.5zM115.6 116.8h2.5M138.4 114.3h2.6l-1.3 2.5zM138.4 116.8h2.6M165.1 114.3h2.5l-1.2 2.5zM165.1 116.8h2.5M191.8 114.3h2.5l-1.3 2.5zM191.8 116.8h2.5M47 135.9h2.5l-1.2 2.5zM47 138.4h2.5"/>
<path d="M69.8 135.9h2.6l-1.3 2.5zM69.8 138.4h2.6M92.7 135.9h2.5l-1.2 2.5zM92.7 138.4h2.5M115.6 135.9h2.5l-1.3 2.5zM115.6 138.4h2.5M138.4 135.9h2.6l-1.3 2.5zM138.4 138.4h2.6M165.1 135.9h2.5l-1.2 2.5zM165.1 138.4h2.5M191.8 135.9h2.5l-1.3 2.5zM191.8 138.4h2.5"/>
<path d="M78.7 162.6h10.2v10.1h-10.2zM83.2 165.9v3.5M83.4 165a2.73 2.73 0 0 0-2.7 2.7 2.73 2.73 0 0 0 2.7 2.7M83.4 165.9v3.5M83.7 165.9v3.5M83.9 170.1l-.6 .3 .8 .3M84.1 164.7l-.8 .3 .6 .4M87.2 167.6h.4M87.6 166.6v2.1M88.1 168.7v1.5h.8M88.9 165.1h-.8v1.5"/>
<circle cx="83.4" cy="167.6" r="1.9"/>
<circle cx="88.1" cy="166.6" r=".13"/>
<circle cx="88.1" cy="168.7" r=".13"/>
</g>
<g fill="#840000" stroke="#840000" stroke-width=".18">
<path d="M229.9 132h.8v.2h-.8z"/>
<path d="M229.9 129.4h.8v.3h-.8z"/>
<path d="M268.4 98.9h.8v.3h-.8z"/>
<path d="M268.4 96.4h.8v.2h-.8z"/>
<path d="M268.4 93.9h.8v.2h-.8z"/>
<path d="M268.4 91.3h.8v.3h-.8z"/>
<path d="M268.4 88.8h.8v.2h-.8z"/>
<path d="M230.3 97.7h.8v.2h-.8z"/>
<path d="M230.3 95.1h.8v.3h-.8z"/>
<path d="M230.3 92.6h.8v.2h-.8z"/>
<path d="M230.3 90h.8v.3h-.8z"/>
<path d="M230.3 87.5h.8v.3h-.8z"/>
<path d="M266.7 73.5h.9v.3h-.9z"/>
<path d="M266.7 71h.9v.2h-.9z"/>
<path d="M266.7 68.5h.9v.2h-.9z"/>
<circle cx="80" cy="167.6" r=".25"/>
</g>
<g fill="none" stroke="#840084" stroke-width=".18">
<path d="M242.8 99.8h.9M244 98.8v.8M244 98.9l.4-.1 .2 .2M244.6 99l.1-.2 .3 .1 .1 .7M244.6 99v.6M264.3 117.8l.2 .3v.3l-.2 .3M265 117.8v.9M265.4 117.8l-.4 .3M265.8 117.4v.1M265.8 117.8v.9M266.3 117.8h.7l-.7 .9h.7M267.5 117.9l.3-.1 .3 .3v.3l-.3 .3-.3-.1-.1-.2z"/>
<path d="M268.6 118l.2-.2 .3 .1v.8M268.6 117.8v.9M269.6 117.8h.5M269.8 117.4v1.1l.3 .2M270.5 117.9h.5v.8M271 118.1l-.4 .1-.2 .2 .2 .3 .4-.1M271.6 117.4v1.1l.2 .2M280.9 101h.9M282.1 100.1v.8M282.1 100.2l.4-.1 .2 .1M282.7 100.2l.1-.1h.3l.1 .8M282.7 100.2v.7"/>
</g>
<path d="M240.9 60v.7M263.1 45.3h.8" fill="none" stroke="#a90000" stroke-width=".18"/>
<g fill="none" stroke="#009600" stroke-width=".18">
<path d="M35.6 22.9v107.9M45.7 30.5h2.6v2.5M57.1 30.5h1.3M57.1 22.9v107.9h1.3M68.6 30.5h2.5v2.5M81.3 22.9v107.9M91.4 30.5h2.6v2.5M104.1 22.9v107.9M114.3 30.5h2.5v2.5M127 22.9v107.9M137.2 30.5h2.5v2.5M153.7 22.9v107.9"/>
<path d="M163.8 30.5h2.6v2.5M180.3 21.6v105.4h1.3M190.5 30.5h2.5v2.5M246.4 30.5h31.7v11.4M266.7 22.9v15.2h-2.5M271.8 27.9v15.3h-7.6M25.4 40.6h167.6M25.4 59.7h167.6M45.7 49.5h2.6v2.6M57.1 49.5h1.3M68.6 49.5h2.5v2.6M91.4 49.5h2.6v2.6"/>
<path d="M114.3 49.5h2.5v2.6M137.2 49.5h2.5v2.6M163.8 49.5h2.6v2.6M190.5 49.5h2.5v2.6M264.2 40.6h13.9M25.4 78.7h167.6M45.7 68.6h2.6v2.5M57.1 68.6h1.3M68.6 68.6h2.5v2.5M91.4 68.6h2.6v2.5M114.3 68.6h2.5v2.5M137.2 68.6h2.5v2.5"/>
<path d="M163.8 68.6h2.6v2.5M190.5 68.6h2.5v2.5M236.2 62.2v6.4h-7.6M238.8 62.2v8.9M25.4 97.8h167.6M45.7 87.6h2.6v2.6M57.1 87.6h1.3M68.6 87.6h2.5v2.6M91.4 87.6h2.6v2.6M114.3 87.6h2.5v2.6M137.2 87.6h2.5v2.6M163.8 87.6h2.6v2.6"/>
<path d="M190.5 87.6h2.5v2.6M222.2 87.6h3.9M222.2 85.1v5.1h3.9M222.2 97.8h3.9M226.1 95.3h-3.9v7.6M260.3 88.9h3.9M260.3 86.4v5h3.9M260.3 99.1h3.9M264.2 96.5h-3.9v7.6M25.4 119.4h167.6M45.7 109.2h2.6v2.6M57.1 109.2h1.3"/>
<path d="M68.6 109.2h2.5v2.6M91.4 109.2h2.6v2.6M114.3 109.2h2.5v2.6M137.2 109.2h2.5v2.6M163.8 109.2h2.6v2.6M190.5 109.2h2.5v2.6M45.7 130.8h2.6v2.6M68.6 130.8h2.5v2.6M91.4 130.8h2.6v2.6M114.3 130.8h2.5v2.6M137.2 130.8h2.5v2.6M163.8 130.8h2.6v2.6"/>
<path d="M193 130.8v2.6M234.9 132.1h3.9M234.9 129.5h14M269.2 127v5.1h-10.1M25.4 141h167.6M64.8 167.6h11.4"/>
</g>
<path d="M238.2 29.9l1.2 1.2M239.4 29.9l-1.2 1.2M240.7 29.9l1.2 1.2M241.9 29.9l-1.2 1.2M271.2 73.1l1.2 1.2M272.4 73.1l-1.2 1.2M225.5 92.1l1.2 1.2M226.7 92.1l-1.2 1.2M263.6 93.4l1.2 1.2M264.8 93.4l-1.2 1.2M258.5 126.4l1.2 1.2M259.7 126.4l-1.2 1.2" fill="none" stroke="#000084" stroke-width=".18"/>
<g fill="#009600" stroke="#009600" stroke-width=".18">
<circle cx="48.3" cy="97.8" r=".46"/>
<circle cx="35.6" cy="87.6" r=".46"/>
<circle cx="94" cy="97.8" r=".46"/>
<circle cx="81.3" cy="87.6" r=".46"/>
<circle cx="71.1" cy="97.8" r=".46"/>
<circle cx="94" cy="78.7" r=".46"/>
<circle cx="35.6" cy="68.6" r=".46"/>
<circle cx="48.3" cy="78.7" r=".46"/>
<circle cx="57.1" cy="87.6" r=".46"/>
<circle cx="71.1" cy="78.7" r=".46"/>
<circle cx="48.3" cy="119.4" r=".46"/>
<circle cx="48.3" cy="141" r=".46"/>
<circle cx="71.1" cy="141" r=".46"/>
<circle cx="35.6" cy="109.2" r=".46"/>
<circle cx="57.1" cy="109.2" r=".46"/>
<circle cx="104.1" cy="68.6" r=".46"/>
<circle cx="116.8" cy="40.6" r=".46"/>
<circle cx="139.7" cy="40.6" r=".46"/>
<circle cx="127" cy="68.6" r=".46"/>
<circle cx="116.8" cy="141" r=".46"/>
<circle cx="94" cy="141" r=".46"/>
<circle cx="116.8" cy="119.4" r=".46"/>
<circle cx="104.1" cy="109.2" r=".46"/>
<circle cx="94" cy="119.4" r=".46"/>
<circle cx="127" cy="109.2" r=".46"/>
<circle cx="48.3" cy="40.6" r=".46"/>
<circle cx="57.1" cy="68.6" r=".46"/>
<circle cx="81.3" cy="49.5" r=".46"/>
<circle cx="81.3" cy="68.6" r=".46"/>
<circle cx="35.6" cy="30.5" r=".46"/>
<circle cx="57.1" cy="49.5" r=".46"/>
<circle cx="48.3" cy="59.7" r=".46"/>
<circle cx="57.1" cy="30.5" r=".46"/>
<circle cx="35.6" cy="49.5" r=".46"/>
<circle cx="71.1" cy="59.7" r=".46"/>
<circle cx="104.1" cy="49.5" r=".46"/>
<circle cx="71.1" cy="40.6" r=".46"/>
<circle cx="94" cy="59.7" r=".46"/>
<circle cx="94" cy="40.6" r=".46"/>
<circle cx="104.1" cy="30.5" r=".46"/>
<circle cx="81.3" cy="30.5" r=".46"/>
<circle cx="71.1" cy="119.4" r=".46"/>
<circle cx="81.3" cy="109.2" r=".46"/>
<circle cx="116.8" cy="78.7" r=".46"/>
<circle cx="127" cy="87.6" r=".46"/>
<circle cx="139.7" cy="97.8" r=".46"/>
<circle cx="116.8" cy="97.8" r=".46"/>
<circle cx="139.7" cy="78.7" r=".46"/>
<circle cx="104.1" cy="87.6" r=".46"/>
<circle cx="180.3" cy="30.5" r=".46"/>
<circle cx="180.3" cy="49.5" r=".46"/>
<circle cx="166.4" cy="40.6" r=".46"/>
<circle cx="222.2" cy="97.8" r=".46"/>
<circle cx="180.3" cy="68.6" r=".46"/>
<circle cx="222.2" cy="87.6" r=".46"/>
<circle cx="180.3" cy="87.6" r=".46"/>
<circle cx="260.3" cy="88.9" r=".46"/>
<circle cx="278.1" cy="40.6" r=".46"/>
<circle cx="166.4" cy="119.4" r=".46"/>
<circle cx="166.4" cy="141" r=".46"/>
<circle cx="139.7" cy="119.4" r=".46"/>
<circle cx="139.7" cy="141" r=".46"/>
<circle cx="153.7" cy="109.2" r=".46"/>
<circle cx="180.3" cy="109.2" r=".46"/>
<circle cx="166.4" cy="97.8" r=".46"/>
<circle cx="153.7" cy="87.6" r=".46"/>
<circle cx="166.4" cy="78.7" r=".46"/>
<circle cx="260.3" cy="99.1" r=".46"/>
<circle cx="116.8" cy="59.7" r=".46"/>
<circle cx="127" cy="49.5" r=".46"/>
<circle cx="139.7" cy="59.7" r=".46"/>
<circle cx="127" cy="30.5" r=".46"/>
<circle cx="166.4" cy="59.7" r=".46"/>
<circle cx="153.7" cy="30.5" r=".46"/>
<circle cx="153.7" cy="49.5" r=".46"/>
<circle cx="153.7" cy="68.6" r=".46"/>
</g>
<text font-size="2.8" fill="#840000" x="178" y="190.9">Title:</text>
<g font-size="2.1" fill="#840000">
<text x="178" y="184">Sheet:</text>
<text x="178" y="186.7">File:</text>
<text x="184.1" y="186.7">pcb.kicad_sch</text>
<text x="178" y="196.9">KiCad</text>
<text x="178" y="194.1">Size:</text>
<text x="184.7" y="194.1">A4</text>
<text x="185.7" y="196.9">E.D.A.</text>
<text x="194.6" y="196.9">eeschema</text>
<text x="200" y="194.1">Date:</text>
<text x="207" y="196.9">7.0.8-7.0.8~ubuntu20.04.1</text>
<text x="263" y="194.3">Rev:</text>
<text x="263" y="196.9">Id:</text>
<text x="267.1" y="196.9">1/1</text>
</g>
<g font-size="1.8" fill="#840000">
<text x="35" y="11.9">1</text>
<text x="85" y="11.9">2</text>
<text x="135" y="11.9">3</text>
<text x="185" y="11.9">4</text>
<text x="235" y="11.9">5</text>
<text x="285" y="11.9">6</text>
<text x="36.5" y="21.4" transform="rotate(-90 36.5 21.4)">col0</text>
<text x="58.1" y="21.4" transform="rotate(-90 58.1 21.4)">col1</text>
<text x="82.2" y="21.4" transform="rotate(-90 82.2 21.4)">col2</text>
<text x="105.1" y="21.4" transform="rotate(-90 105.1 21.4)">col3</text>
<text x="128" y="21.4" transform="rotate(-90 128 21.4)">col4</text>
<text x="154.6" y="21.4" transform="rotate(-90 154.6 21.4)">col5</text>
<text x="181.3" y="20.2" transform="rotate(-90 181.3 20.2)">col6</text>
<text x="244.8" y="29.1" transform="rotate(-90 244.8 29.1)">RST</text>
<text x="10.3" y="35.9">A</text>
<text x="285.3" y="35.9">A</text>
<text x="19.3" y="41.6">row0</text>
<text x="215.2" y="41.6">col1</text>
<text x="215.2" y="39.1">col0</text>
<text x="215.2" y="44.1">col2</text>
<text x="215.2" y="46.7">col3</text>
<text x="265.6" y="46.7">row1</text>
<text x="215.2" y="51.8">col5</text>
<text x="215.2" y="49.2">col4</text>
<text x="265.6" y="51.8">enc_B</text>
<text x="265.6" y="49.2">row0</text>
<text x="215.2" y="54.3">col6</text>
<text x="265.6" y="54.3">enc_A</text>
<text x="19.3" y="60.6">row1</text>
<text x="242.3" y="68.3" transform="rotate(-90 242.3 68.3)">row2</text>
<text x="244.8" y="68.3" transform="rotate(-90 244.8 68.3)">row3</text>
<text x="273.2" y="69.5">row4</text>
<text x="273.2" y="72.1">row5</text>
<text x="19.3" y="79.7">row2</text>
<text x="10.3" y="85.9">B</text>
<text x="285.3" y="85.9">B</text>
<text x="19.3" y="98.7">row3</text>
<text x="19.3" y="120.3">row4</text>
<text x="183" y="128">enc_sw1</text>
<text x="183.5" y="131.8">enc_sw2</text>
<text x="246.9" y="126.6">SW_Push_SPDT</text>
<text x="10.3" y="135.9">C</text>
<text x="285.3" y="135.9">C</text>
<text x="19.3" y="141.9">row5</text>
<text x="69.2" y="166.1">enc_A</text>
<text x="92.9" y="166.1">enc_sw1</text>
<text x="69" y="171.1">enc_B</text>
<text x="92.9" y="171.1">enc_sw2</text>
<text x="10.3" y="185.9">D</text>
<text x="285.3" y="185.9">D</text>
<text x="35" y="199.9">1</text>
<text x="85" y="199.9">2</text>
<text x="135" y="199.9">3</text>
<text x="185" y="199.9">4</text>
<text x="235" y="199.9">5</text>
<text x="285" y="199.9">6</text>
</g>
<g font-size="1.8" fill="#006464">
<text x="264.1" y="18.6">VBUS</text>
<text x="269.1" y="23.7">+3V3</text>
<text x="37.2" y="27.5">SW0-0</text>
<text x="60.1" y="27.5">SW0-1</text>
<text x="82.9" y="27.5">SW0-2</text>
<text x="105.8" y="27.5">SW0-3</text>
<text x="128.7" y="27.5">SW0-4</text>
<text x="155.3" y="27.5">SW0-5</text>
<text x="182" y="27.5">SW0-6</text>
<text x="248.6" y="28.8">U0</text>
<text x="248.6" y="31.3">xiao-ble</text>
<text x="40.2" y="38.3">D0-0</text>
<text x="73.7" y="38.3">D0-1</text>
<text x="96.5" y="38.3">D0-2</text>
<text x="119.4" y="38.3">D0-3</text>
<text x="142.2" y="38.3">D0-4</text>
<text x="168.9" y="38.3">D0-5</text>
<text x="195.6" y="38.3">D0-6</text>
<text x="224.5" y="39">A2/0.02_H</text>
<text x="224.5" y="41.5">A4/0.03_H</text>
<text x="244.7" y="40" transform="rotate(-90 244.7 40)">RESET</text>
<text x="247.2" y="38.1" transform="rotate(-90 247.2 38.1)">GND</text>
<text x="256.5" y="41.5">GND</text>
<text x="258.1" y="39">5V</text>
<text x="37.2" y="46.6">SW0-7</text>
<text x="60.1" y="46.6">SW0-8</text>
<text x="82.9" y="46.6">SW0-9</text>
<text x="105.2" y="46.6">SW0-10</text>
<text x="128" y="46.6">SW0-11</text>
<text x="154.7" y="46.6">SW0-12</text>
<text x="181.4" y="46.6">SW0-13</text>
<text x="224.5" y="44">A10/0.28</text>
<text x="224.5" y="46.6">A11/0.29</text>
<text x="239.6" y="44.6" transform="rotate(-90 239.6 44.6)">A31_SWDIO</text>
<text x="242.2" y="44.9" transform="rotate(-90 242.2 44.9)">A30_SWCLK</text>
<text x="247" y="46.6">A6_MOSI/1.15</text>
<text x="256.9" y="44">3V3</text>
<text x="278.6" y="44">GND</text>
<text x="224.5" y="49.1">A8_SDA/0.04_H</text>
<text x="224.5" y="51.7">A9_SCL/0.05_H</text>
<text x="247" y="49.1">A5_MISO/1.14</text>
<text x="247.8" y="51.7">A7_SCK/1.13</text>
<text x="50.8" y="57.4">D0-7</text>
<text x="73.7" y="57.4">D0-8</text>
<text x="96.5" y="57.4">D0-9</text>
<text x="119.4" y="57.4">D0-10</text>
<text x="142.2" y="57.4">D0-11</text>
<text x="168.9" y="57.4">D0-12</text>
<text x="195.6" y="57.4">D0-13</text>
<text x="224.5" y="54.2">B8_TX/1.11</text>
<text x="237.1" y="58.7" transform="rotate(-90 237.1 58.7)">BAT</text>
<text x="239.6" y="58.7" transform="rotate(-90 239.6 58.7)">GND</text>
<text x="242.2" y="58.7" transform="rotate(-90 242.2 58.7)">NFC1/0.09_H</text>
<text x="244.7" y="58.7" transform="rotate(-90 244.7 58.7)">NFC2/0.10_H</text>
<text x="248.9" y="54.2">B9_RX/1.12</text>
<text x="36.6" y="65.6">SW0-14</text>
<text x="59.5" y="65.6">SW0-15</text>
<text x="82.3" y="65.6">SW0-16</text>
<text x="105.2" y="65.6">SW0-17</text>
<text x="128" y="65.6">SW0-18</text>
<text x="154.7" y="65.6">SW0-19</text>
<text x="181.4" y="65.6">SW0-20</text>
<text x="225.6" y="64.4">+BATT</text>
<text x="266.1" y="64.4">J0</text>
<text x="259.5" y="66.9">Conn_01x03_Pin</text>
<text x="269.2" y="68.3">1</text>
<text x="50.8" y="76.4">D0-14</text>
<text x="73.7" y="76.4">D0-15</text>
<text x="96.5" y="76.4">D0-16</text>
<text x="119.4" y="76.4">D0-17</text>
<text x="142.2" y="76.4">D0-18</text>
<text x="168.9" y="76.4">D0-19</text>
<text x="195.6" y="76.4">D0-20</text>
<text x="239.3" y="73.3">GND</text>
<text x="219.7" y="80.9">VBUS</text>
<text x="257.8" y="82.1">VBUS</text>
<text x="36.6" y="84.7">SW0-21</text>
<text x="59.5" y="84.7">SW0-22</text>
<text x="82.3" y="84.7">SW0-23</text>
<text x="105.2" y="84.7">SW0-24</text>
<text x="128" y="84.7">SW0-25</text>
<text x="154.7" y="84.7">SW0-26</text>
<text x="181.4" y="84.7">SW0-27</text>
<text x="50.8" y="95.5">D0-21</text>
<text x="73.7" y="95.5">D0-22</text>
<text x="96.5" y="95.5">D0-23</text>
<text x="119.4" y="95.5">D0-24</text>
<text x="142.2" y="95.5">D0-25</text>
<text x="168.9" y="95.5">D0-26</text>
<text x="195.6" y="95.5">D0-27</text>
<text x="232.4" y="94.2">J1</text>
<text x="232.4" y="91.7">i2c</text>
<text x="270.5" y="95.5">J3</text>
<text x="270.5" y="92.9">i2c</text>
<text x="36.6" y="106.3">SW0-28</text>
<text x="59.5" y="106.3">SW0-29</text>
<text x="82.3" y="106.3">SW0-30</text>
<text x="105.2" y="106.3">SW0-31</text>
<text x="128" y="106.3">SW0-32</text>
<text x="154.7" y="106.3">SW0-33</text>
<text x="181.4" y="106.3">SW0-34</text>
<text x="216.4" y="105">GND</text>
<text x="254.5" y="106.3">GND</text>
<text x="50.8" y="117.1">D0-28</text>
<text x="73.7" y="117.1">D0-29</text>
<text x="96.5" y="117.1">D0-30</text>
<text x="119.4" y="117.1">D0-31</text>
<text x="142.2" y="117.1">D0-32</text>
<text x="168.9" y="117.1">D0-33</text>
<text x="195.6" y="117.1">D0-34</text>
<text x="252" y="124.1">SW0</text>
<text x="266.2" y="122.8">+BATT</text>
<text x="36.6" y="127.9">SW0-35</text>
<text x="59.5" y="127.9">SW0-36</text>
<text x="82.3" y="127.9">SW0-37</text>
<text x="105.2" y="127.9">SW0-38</text>
<text x="128" y="127.9">SW0-39</text>
<text x="154.7" y="127.9">SW0-40</text>
<text x="229.3" y="126.6">J2</text>
<text x="239.3" y="134.2">GND</text>
<text x="50.8" y="138.7">D0-35</text>
<text x="73.7" y="138.7">D0-36</text>
<text x="96.5" y="138.7">D0-37</text>
<text x="119.4" y="138.7">D0-38</text>
<text x="142.2" y="138.7">D0-39</text>
<text x="168.9" y="138.7">D0-40</text>
<text x="195.6" y="138.7">D0-41</text>
<text x="73.4" y="160.9">RotaryEncoder_Switch</text>
<text x="81.8" y="158.3">SW1</text>
<text x="58.9" y="169.8">GND</text>
<text x="184.2" y="169.8">H0</text>
<text x="184.2" y="172.3">MountingHole</text>
<text x="204.5" y="169.8">H2</text>
<text x="204.5" y="172.3">MountingHole</text>
<text x="224.8" y="169.8">H4</text>
<text x="224.8" y="172.3">MountingHole</text>
<text x="245.1" y="169.8">H6</text>
<text x="245.1" y="172.3">MountingHole</text>
<text x="266.7" y="169.8">H8</text>
<text x="266.7" y="172.3">MountingHole</text>
<text x="184.2" y="177.4">H1</text>
<text x="184.2" y="179.9">MountingHole</text>
<text x="204.5" y="177.4">H3</text>
<text x="204.5" y="179.9">MountingHole</text>
<text x="224.8" y="177.4">H5</text>
<text x="224.8" y="179.9">MountingHole</text>
<text x="245.1" y="177.4">H7</text>
<text x="245.1" y="179.9">MountingHole</text>
</g>
<g font-size="1.8" fill="#a90000">
<text x="238.5" y="33.1" transform="rotate(-90 238.5 33.1)">15</text>
<text x="241" y="33.1" transform="rotate(-90 241 33.1)">16</text>
<text x="243.6" y="33.1" transform="rotate(-90 243.6 33.1)">17</text>
<text x="246.1" y="33.1" transform="rotate(-90 246.1 33.1)">18</text>
<text x="221.5" y="37.8">1</text>
<text x="221.5" y="40.4">2</text>
<text x="261.6" y="40.4">13</text>
<text x="261.6" y="37.8">14</text>
<text x="221.5" y="42.9">3</text>
<text x="221.5" y="45.5">4</text>
<text x="261.6" y="45.5">11</text>
<text x="261.6" y="42.9">12</text>
<text x="221.5" y="48">5</text>
<text x="221.5" y="50.5">6</text>
<text x="221.5" y="53.1">7</text>
<text x="261.6" y="48">10</text>
<text x="262.2" y="53.1">8</text>
<text x="262.2" y="50.5">9</text>
<text x="236" y="62.3" transform="rotate(-90 236 62.3)">19</text>
<text x="238.5" y="62.3" transform="rotate(-90 238.5 62.3)">20</text>
<text x="241" y="62.3" transform="rotate(-90 241 62.3)">21</text>
<text x="243.6" y="62.3" transform="rotate(-90 243.6 62.3)">22</text>
<text x="269.2" y="70.9">2</text>
<text x="269.2" y="73.4">3</text>
<text x="227.3" y="87.4">1</text>
<text x="227.3" y="89.9">2</text>
<text x="265.4" y="88.6">1</text>
<text x="227.3" y="92.5">3</text>
<text x="227.3" y="95">4</text>
<text x="265.4" y="91.2">2</text>
<text x="265.4" y="93.7">3</text>
<text x="227.3" y="97.5">5</text>
<text x="265.4" y="96.3">4</text>
<text x="265.4" y="98.8">5</text>
<text x="232.3" y="129.3">1</text>
<text x="232.3" y="131.8">2</text>
<text x="249.5" y="131.5">2</text>
<text x="257.1" y="129">1</text>
<text x="257.1" y="134.1">3</text>
<text x="76.7" y="167.4">C</text>
<text x="76.8" y="164.8">A</text>
<text x="88.9" y="164.8">S1</text>
<text x="76.7" y="169.9">B</text>
<text x="88.9" y="169.9">S2</text>
</g>
<g font-size="1.8" fill="#840084">
<text x="229.5" y="99.9">mylib:bogopin_m</text>
<text x="267.6" y="101.2">mylib:bogopin_m</text>
<text x="213" y="119">Connector_JST:JST_PH_S2B-PH-K_1x02_P2.00mm_Horizontal</text>
<text x="241" y="117.7">bat</text>
</g>
</svg>
